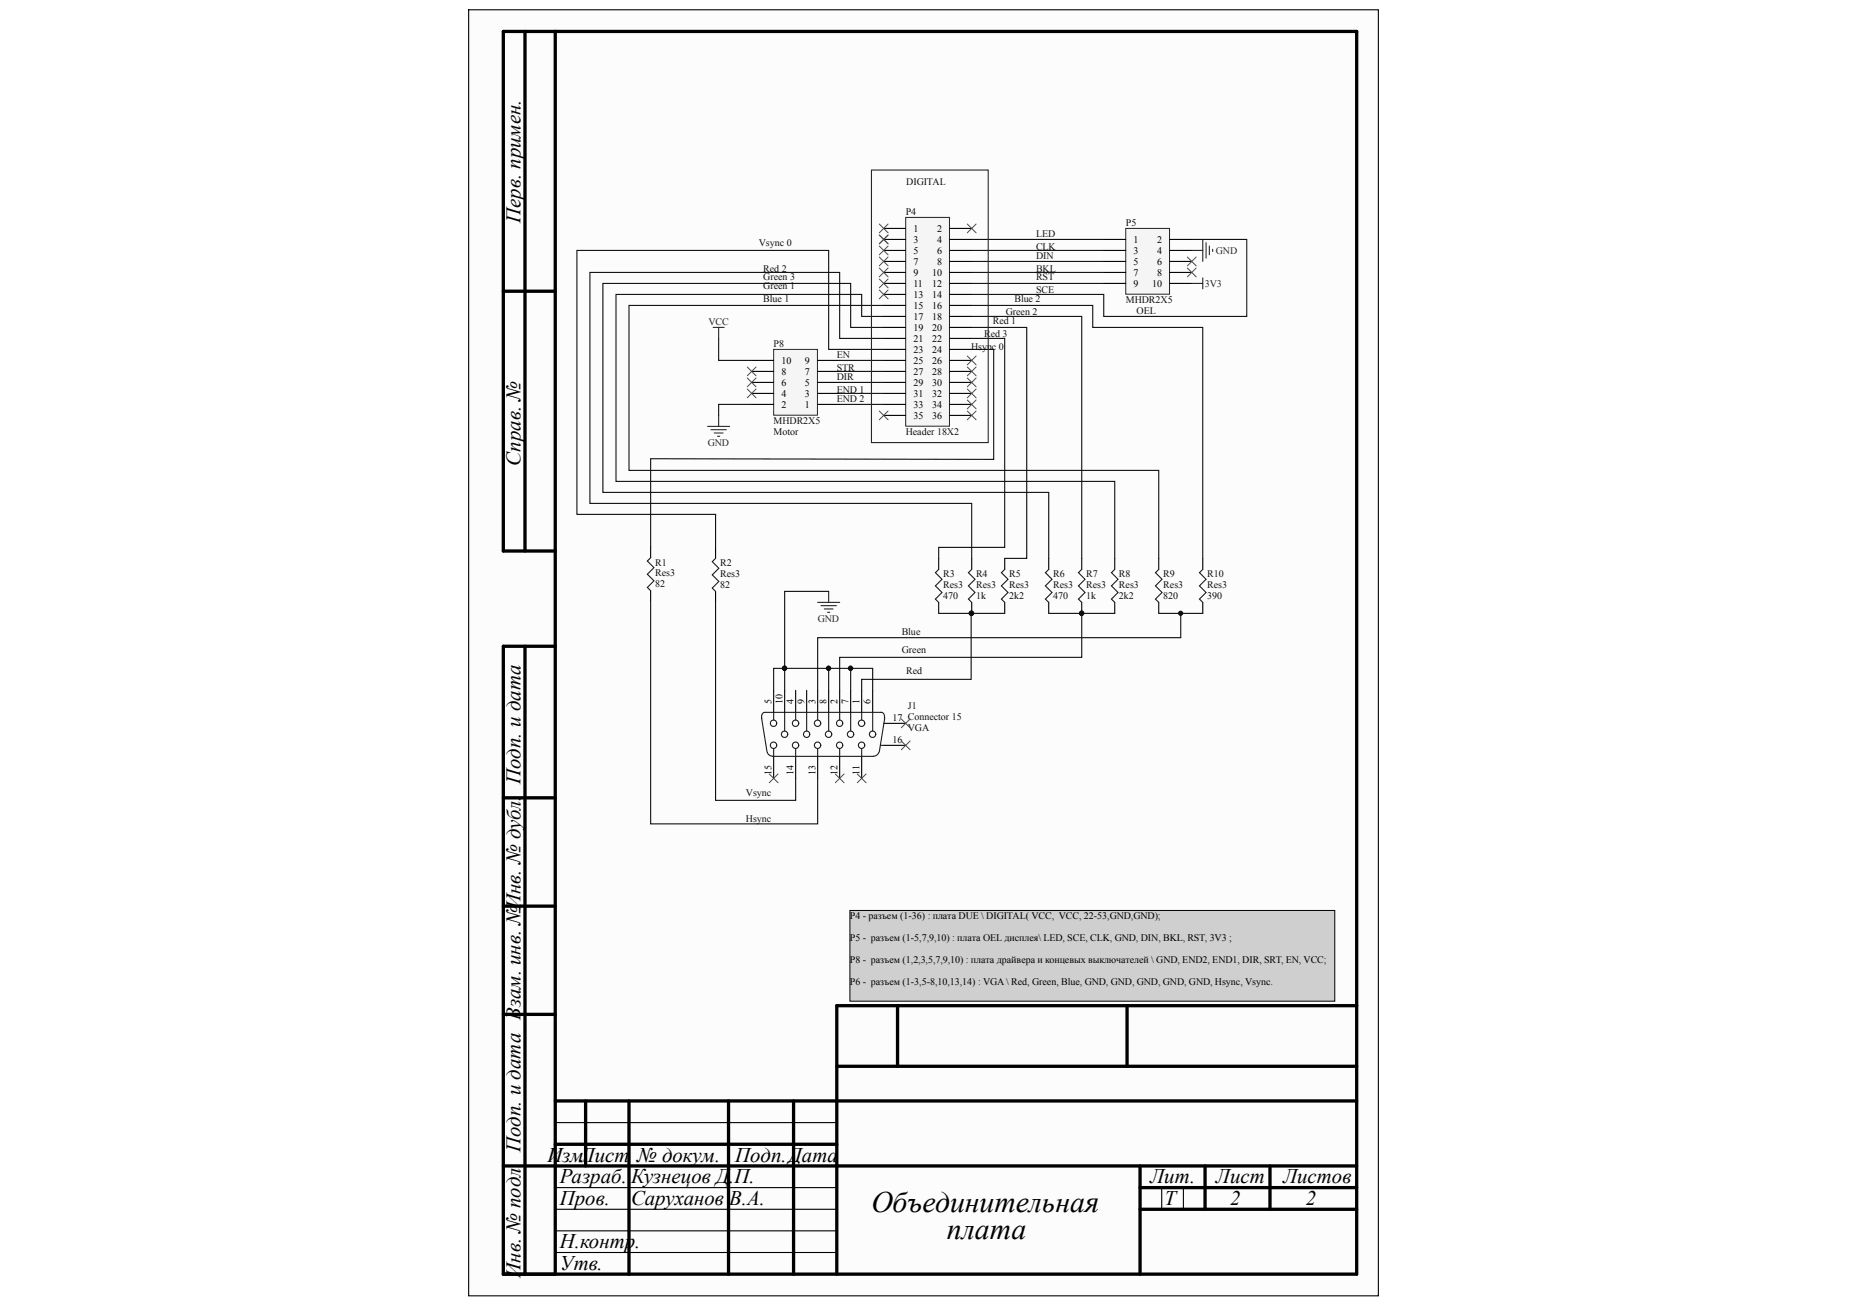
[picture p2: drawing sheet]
<svg xmlns="http://www.w3.org/2000/svg" width="297mm" height="210mm" viewBox="0 0 297 210" stroke-linecap="round" stroke-linejoin="round" font-family="sans-serif">
<path d="M75.2 1.6h146.1v206.3h-146.1z" fill="#fcfcfc"/>
<g fill="none" stroke="#000" stroke-width=".53">
<path d="M84.3 5v83.4M89.2 5v199.5M80.8 46.7h8.4M89.2 88.4h-8.4v-83.4h137v199.5h-137v-100.8h8.4M84.3 103.7v100.8M80.8 128h8.4M80.8 145.4h8.4M80.8 162.8h8.4M89.2 176.7h128.6M94 176.7v10.4M101 176.7v27.8M117 176.7v27.8"/>
<path d="M127.4 176.7v27.8M134.4 171.1h83.4M144.1 161.4v9.7M181 161.4v9.7M217.8 161.4h-83.4v43.1M80.8 187.1h137M89.2 183.6h45.2M183 187.1v17.4M183 194.1h34.8M183 190.6h34.8M193.5 187.1v7M203.9 187.1v7"/>
</g>
<path d="M75.2 1.6h146.1v206.4h-146.1zM89.2 197.5h45.2M89.2 194.1h45.2M89.2 190.6h45.2M89.2 180.2h45.2M186.5 190.6v3.5M190 190.6v3.5M89.2 201h45.2" fill="none" stroke="#000" stroke-width=".18"/>
<path d="M145.4 34.9h7v33.5h-7z" fill="#f5f5f5" stroke="#262626" stroke-width=".16"/>
<g fill="none" stroke="#000" stroke-width=".18">
<path d="M141.9 36.7h3.5M141.9 38.4h3.5M152.5 36.7h3.5M152.5 38.4h3.5M141.9 40.2h3.5M141.9 42h3.5M141.9 43.7h3.5M141.9 45.5h3.5M141.9 47.2h3.5M141.9 49h3.5M141.9 50.8h3.5M141.9 52.5h3.5"/>
<path d="M141.9 54.3h3.5M141.9 56.1h3.5M141.9 57.8h3.5M141.9 59.6h3.5M152.5 40.2h3.5M152.5 42h3.5M152.5 43.7h3.5M152.5 45.5h3.5M152.5 47.2h3.5M152.5 49h3.5M152.5 50.8h3.5M152.5 52.5h3.5"/>
<path d="M152.5 54.3h3.5M152.5 56.1h3.5M152.5 57.8h3.5M152.5 59.6h3.5M141.9 61.4h3.5M141.9 63.1h3.5M141.9 64.9h3.5M141.9 66.7h3.5M152.5 61.4h3.5M152.5 63.1h3.5M152.5 64.9h3.5M152.5 66.7h3.5"/>
<path d="M124.2 110.8v3.5M126 110.8v3.5M127.8 110.8v3.5M129.5 110.8v3.5M131.3 110.8v3.5M133.1 110.8v3.5M134.8 110.8v3.5M136.6 110.8v3.5M138.4 110.8v3.5M140.1 110.8v3.5M141.9 116.1h3.5M141.9 119.6h3.5"/>
<path d="M124.2 121.4v3.5M127.8 121.4v3.5M131.3 121.4v3.5M134.8 121.4v3.5M138.4 121.4v3.5"/>
</g>
<g fill="none" stroke="#1c1c1c" stroke-width=".18">
<path d="M122.3 115.2l.9 5.5M122.8 114.3h18.7M122.9 114.3a.67 .67 0 0 0-.6 1M124.2 114.3v1.3M126 114.3v3M127.8 114.3v1.3M129.5 114.3v3M131.3 114.3v1.3M133.1 114.3v3M134.8 114.3v1.3M136.6 114.3v3M138.4 114.3v1.3"/>
<path d="M140.1 114.3v3M141.4 119.6h.5M141.5 114.3a.65 .65 0 0 1 .5 1M142.1 115.2l-.9 5.5M123.2 120.7a.87 .87 0 0 0 .8 .6M124 121.4h16.3M124.2 120.1v1.3M127.8 120.1v1.3M131.3 120.1v1.3M134.8 120.1v1.3M138.4 120.1v1.3M141.1 120.7a.86 .86 0 0 1-.8 .6"/>
<circle cx="124.2" cy="116.1" r=".51"/>
<circle cx="124.2" cy="119.6" r=".51"/>
<circle cx="126" cy="117.8" r=".51"/>
<circle cx="127.7" cy="116.1" r=".51"/>
<circle cx="127.7" cy="119.6" r=".51"/>
<circle cx="129.5" cy="117.8" r=".51"/>
<circle cx="131.3" cy="116.1" r=".51"/>
<circle cx="131.3" cy="119.6" r=".51"/>
<circle cx="133" cy="117.8" r=".51"/>
<circle cx="134.8" cy="116.1" r=".51"/>
<circle cx="134.8" cy="119.6" r=".51"/>
<circle cx="136.6" cy="117.8" r=".51"/>
<circle cx="138.3" cy="116.1" r=".51"/>
<circle cx="138.3" cy="119.6" r=".51"/>
<circle cx="140.1" cy="117.8" r=".51"/>
</g>
<path d="M124.2 56.1h7.1v10.5h-7.1z" fill="#f5f5f5" stroke="#262626" stroke-width=".16"/>
<path d="M120.7 59.6h3.5M120.7 57.8h3.5M131.3 59.6h3.5M131.3 57.8h3.5M120.7 64.9h3.5M120.7 63.1h3.5M120.7 61.4h3.5M131.3 64.9h3.5M131.3 63.1h3.5M131.3 61.4h3.5" fill="none" stroke="#000" stroke-width=".18"/>
<path d="M180.8 36.7h7v10.5h-7z" fill="#f5f5f5" stroke="#262626" stroke-width=".16"/>
<g fill="none" stroke="#000" stroke-width=".18">
<path d="M177.2 38.4h3.6M187.8 38.4h3.6M177.2 40.2h3.6M177.2 42h3.6M177.2 43.7h3.6M177.2 45.5h3.6M187.8 40.2h3.6M187.8 42h3.6M187.8 43.7h3.6M187.8 45.5h3.6M104.5 87.7v1.8M104.5 94.8v1.8"/>
<path d="M114.9 87.8v1.8M114.9 94.9v1.8M150.7 89.6v1.8M150.7 96.7v1.7M156 89.6v1.8M156 96.7v1.7M161.3 89.6v1.8M161.3 96.7v1.7M168.4 89.6v1.8M168.4 96.7v1.7M173.7 89.6v1.8M173.7 96.7v1.7"/>
<path d="M179 89.6v1.8M179 96.7v1.7M186.1 89.6v1.8M186.1 96.7v1.7M193.1 89.6v1.8M193.1 96.7v1.7"/>
</g>
<g fill="none" stroke="#4c4c4c" stroke-width=".16">
<path d="M141.2 36l1.4 1.4M141.2 37.7l1.4 1.4M141.2 39.5l1.4 1.4M142.6 36l-1.4 1.4M142.6 37.7l-1.4 1.4M142.6 39.5l-1.4 1.4M155.3 36l1.4 1.4M156.7 36l-1.4 1.4M120 58.9l1.4 1.4M121.4 58.9l-1.4 1.4M141.2 46.5l1.4 1.5M141.2 41.2l1.4 1.5"/>
<path d="M141.2 43l1.4 1.4M141.2 44.8l1.4 1.4M142.6 41.2l-1.4 1.5M142.6 43l-1.4 1.4M142.6 44.8l-1.4 1.4M142.6 46.5l-1.4 1.5M155.3 57.1l1.4 1.4M155.3 58.9l1.4 1.4M156.7 57.1l-1.4 1.4M156.7 58.9l-1.4 1.4M190.6 41.2l1.5 1.5M190.6 43l1.5 1.4"/>
<path d="M192.1 41.2l-1.5 1.5M192.1 43l-1.5 1.4M120 60.7l1.4 1.4M120 62.4l1.4 1.4M121.4 60.7l-1.4 1.4M121.4 62.4l-1.4 1.4M141.2 66l1.4 1.4M142.6 66l-1.4 1.4M155.3 60.7l1.4 1.4M155.3 62.4l1.4 1.4M155.3 64.2l1.4 1.4M155.3 66l1.4 1.4"/>
<path d="M156.7 60.7l-1.4 1.4M156.7 62.4l-1.4 1.4M156.7 64.2l-1.4 1.4M156.7 66l-1.4 1.4M144.7 118.9l1.4 1.4M144.7 115.4l1.4 1.4M146.1 118.9l-1.4 1.4M146.1 115.4l-1.4 1.4M123.5 124.2l1.4 1.4M124.9 124.2l-1.4 1.4M134.1 124.2l1.4 1.4M135.5 124.2l-1.4 1.4"/>
<path d="M137.6 124.2l1.5 1.4M139.1 124.2l-1.5 1.4"/>
</g>
<g fill="none" stroke="#262626" stroke-width=".18">
<path d="M139.9 27.3h18.8v43.7h-18.8zM193.1 38.4v3.6M193.6 39v2.4M194.2 39.5v1.4M114.5 52.5h1.8M115.4 52.5v1.8M191.4 40.2h1.7M191.4 45.5h1.7M193.1 44.6v1.8M194.7 40v.4M113.6 68.4h3.6M114.1 69h2.5"/>
<path d="M114.7 69.5h1.4M115.2 70h.4M115.4 66.7v1.7M131.3 96.7h3.5M131.8 97.2h2.5M132.3 97.7h1.5M132.9 98.3h.3M133.1 94.9v1.8"/>
</g>
<g fill="none" stroke="#0e0e0e" stroke-width=".18">
<path d="M156 38.4h21.2M191.4 38.4h8.8v12.4h-23v-3.6h-21.2M115.4 54.3v3.5h5.3M134.8 57.8h7.1M134.8 59.6h7.1M141.9 49h-40.9v26.5h85.1v14.1M141.9 50.8h-3.5v-3.6h-39.5v30.1h80.1v12.3M141.9 52.5h-5.3v-7h-39.8v33.5h71.6v10.6M141.9 54.3h-7.1v-10.6h-40.1v37.1h61.3v8.8M141.9 56.1h-8.8v-15.9h-40.5v42.3h22.3v5.3M156 49h19.5v3.5h17.6v37.1M156 50.8h17.7v38.8"/>
<path d="M156 52.5h8.9v37.1h-3.6M156 54.3h5.3v33.5h-10.6v1.8M156 56.1h3.6v17.6l-55.1-.1v14.1M156 40.2h21.2M156 42h21.2M156 43.7h21.2M156 45.5h21.2M120.7 64.9h-5.3v1.8M134.8 61.4h7.1M134.8 63.1h7.1M134.8 64.9h7.1M104.5 96.7v35.5h26.8v-7.3"/>
<path d="M114.9 96.7v31.7h12.9v-3.5M133.1 94.9h-7.1v12.4M150.7 98.4h10.6M155.9 98.4v10.6h-17.5v1.8M168.4 98.4h10.6M173.7 98.4v7.1h-38.9v5.3M186.1 98.4h7M189.6 98.4v3.9h-58.3v8.5M126 107.3h-1.8v3.5M126 107.3h10.6M126 107.3v3.5M133.1 107.3v3.5"/>
<path d="M136.6 107.3h3.5v3.5M136.6 107.3v3.5"/>
</g>
<path d="M104.5 89.5l-.6 .5 1.1 1.1-1.1 1 1.1 1.1-1.1 1.1 .6 .5M114.9 89.6l-.5 .5 1 1.1-1 1.1 1 1-1 1.1 .5 .5M150.7 91.4l-.5 .5 1 1.1-1 1 1 1.1-1 1 .5 .6M156 91.4l-.5 .5 1 1.1-1 1 1 1.1-1 1 .5 .6M161.3 91.4l-.5 .5 1 1.1-1 1 1 1.1-1 1 .5 .6M168.4 91.4l-.5 .5 1 1.1-1 1 1 1.1-1 1 .5 .6M173.7 91.4l-.5 .5 1 1.1-1 1 1 1.1-1 1 .5 .6M179 91.4l-.5 .5 1 1.1-1 1 1 1.1-1 1 .5 .6M186.1 91.4l-.6 .5 1.1 1.1-1.1 1 1.1 1.1-1.1 1 .6 .6M193.1 91.4l-.5 .5 1 1.1-1 1 1 1.1-1 1 .5 .6" fill="none" stroke="#1c1c1c" stroke-width=".18"/>
<g fill="#0e0e0e" stroke="#0e0e0e" stroke-width=".16">
<circle cx="136.6" cy="107.2" r=".34"/>
<circle cx="133" cy="107.2" r=".34"/>
<circle cx="173.7" cy="98.4" r=".34"/>
<circle cx="156" cy="98.4" r=".34"/>
<circle cx="126" cy="107.2" r=".34"/>
<circle cx="155.9" cy="98.4" r=".33"/>
<circle cx="189.6" cy="98.4" r=".34"/>
</g>
<path d="M136.5 146.1h77.8v14.6h-77.8z" fill="#cfcfcf" stroke="#000" stroke-width=".16"/>
<g font-size="4.8">
<text x="139.9" y="194.4">Объединительная</text>
<text x="152" y="198.9">плата</text>
</g>
<g font-size="3.3">
<text x="83.6" y="35.8" transform="rotate(-90 83.6 35.8)">Перв. примен.</text>
<text x="83.6" y="74.7" transform="rotate(-90 83.6 74.7)">Справ. №</text>
<text x="83.6" y="125.8" transform="rotate(-90 83.6 125.8)">Подп. и дата</text>
<text x="83.6" y="184.8" transform="rotate(-90 83.6 184.8)">Подп. и дата Взам. инв. №Инв. № дубл.</text>
<text x="87.9" y="186.4">ИзмЛист</text>
<text x="89.9" y="189.9">Разраб.</text>
<text x="93.7" y="186.4">.</text>
<text x="101.3" y="189.9">Кузнецов Д</text>
<text x="102.3" y="186.4">№ докум.</text>
<text x="117.1" y="189.9">.</text>
<text x="117.9" y="189.9">П.</text>
<text x="118" y="186.4">Подп.Дата</text>
<text x="184.7" y="189.9">Лит.</text>
<text x="195.2" y="189.9">Лист</text>
<text x="206" y="189.9">Листов</text>
<text x="89.9" y="193.3">Пров.</text>
<text x="101.3" y="193.3">Саруханов</text>
<text x="117.1" y="193.3">В.А.</text>
<text x="187" y="193.3">Т</text>
<text x="197.5" y="193.3">2</text>
<text x="209.7" y="193.3">2</text>
<text x="89.9" y="203.8">Утв.</text>
<text x="89.9" y="200.3">Н.контр.</text>
<text x="83.6" y="205.1" transform="rotate(-90 83.6 205.1)">Инв. № подл.</text>
</g>
<g font-size="1.6" fill="#0e0e0e">
<text x="145.5" y="29.7">DIGITAL</text>
<text x="145.4" y="34.6">P4</text>
<text x="180.8" y="36.3">P5</text>
<text x="180.8" y="48.7">MHDR2X5</text>
<text x="182.5" y="50.4">OEL</text>
<text x="124.2" y="55.7">P8</text>
<text x="155.9" y="56.1">Hsync</text>
<text x="160.4" y="56.1">0</text>
<text x="124.2" y="69.8">Motor</text>
<text x="124.2" y="68.1">MHDR2X5</text>
<text x="145.4" y="69.8">Header 18X2</text>
<text x="105.2" y="94.3">82</text>
<text x="105.2" y="90.8">R1</text>
<text x="105.2" y="92.5">Res3</text>
<text x="115.6" y="94.4">82</text>
<text x="115.6" y="90.8">R2</text>
<text x="115.6" y="92.6">Res3</text>
<text x="151.4" y="92.6">R3</text>
<text x="151.4" y="94.4">Res3</text>
<text x="156.7" y="92.6">R4</text>
<text x="156.7" y="94.4">Res3</text>
<text x="162" y="92.6">R5</text>
<text x="162" y="94.4">Res3</text>
<text x="169.1" y="92.6">R6</text>
<text x="169.1" y="94.4">Res3</text>
<text x="174.4" y="92.6">R7</text>
<text x="174.4" y="94.4">Res3</text>
<text x="179.7" y="92.6">R8</text>
<text x="179.7" y="94.4">Res3</text>
<text x="186.8" y="92.6">R9</text>
<text x="186.8" y="94.4">Res3</text>
<text x="193.8" y="92.6">R10</text>
<text x="193.8" y="94.4">Res3</text>
<text x="151.4" y="96.1">470</text>
<text x="156.7" y="96.1">1k</text>
<text x="162" y="96.1">2k2</text>
<text x="169.1" y="96.1">470</text>
<text x="174.4" y="96.1">1k</text>
<text x="179.7" y="96.1">2k2</text>
<text x="186.8" y="96.1">820</text>
<text x="193.8" y="96.1">390</text>
<text x="145.8" y="113.8">J1</text>
<text x="145.8" y="117.3">VGA</text>
<text x="119.8" y="131.9">Hsync</text>
</g>
<g font-size="1.6" fill="#111">
<text x="121.8" y="39.5">Vsync 0</text>
<text x="166.4" y="38.1">LED</text>
<text x="166.4" y="40.1">CLK</text>
<text x="166.4" y="41.5">DIN</text>
<text x="122.6" y="46.4">Green 1</text>
<text x="122.6" y="45">Green 3</text>
<text x="122.6" y="43.6">Red 2</text>
<text x="166.4" y="43.6">BKL</text>
<text x="166.4" y="45">RST</text>
<text x="166.4" y="47.1">SCE</text>
<text x="122.6" y="48.5">Blue 1</text>
<text x="159.4" y="52">Red 1</text>
<text x="161.5" y="50.6">Green 2</text>
<text x="162.9" y="48.5">Blue 2</text>
<text x="134.3" y="57.5">EN</text>
<text x="134.3" y="59.6">STR</text>
<text x="158" y="54">Red 3</text>
<text x="134.3" y="61">DIR</text>
<text x="134.3" y="63.1">END 1</text>
<text x="134.3" y="64.5">END 2</text>
<text x="144.8" y="102">Blue</text>
<text x="144.8" y="104.8">Green</text>
<text x="145.5" y="108.2">Red</text>
<text x="119.8" y="127.7">Vsync</text>
</g>
<g font-size="1.6">
<text x="146.7" y="37.2">1</text>
<text x="146.7" y="39">3</text>
<text x="146.7" y="40.7">5</text>
<text x="150.5" y="37.2">2</text>
<text x="150.5" y="39">4</text>
<text x="150.5" y="40.7">6</text>
<text x="182" y="39">1</text>
<text x="182" y="40.7">3</text>
<text x="185.8" y="39">2</text>
<text x="185.8" y="40.7">4</text>
<text x="146.7" y="42.5">7</text>
<text x="146.7" y="44.3">9</text>
<text x="146.7" y="46">11</text>
<text x="146.7" y="47.8">13</text>
<text x="149.7" y="44.3">10</text>
<text x="149.7" y="46">12</text>
<text x="149.7" y="47.8">14</text>
<text x="150.5" y="42.5">8</text>
<text x="182" y="42.5">5</text>
<text x="182" y="44.3">7</text>
<text x="182" y="46">9</text>
<text x="185" y="46">10</text>
<text x="185.8" y="42.5">6</text>
<text x="185.8" y="44.3">8</text>
<text x="146.7" y="49.6">15</text>
<text x="146.7" y="51.3">17</text>
<text x="146.7" y="53.1">19</text>
<text x="149.7" y="49.6">16</text>
<text x="149.7" y="51.3">18</text>
<text x="149.7" y="53.1">20</text>
<text x="125.5" y="58.4">10</text>
<text x="129.2" y="58.4">9</text>
<text x="146.7" y="54.8">21</text>
<text x="146.7" y="56.6">23</text>
<text x="146.7" y="58.4">25</text>
<text x="149.7" y="54.8">22</text>
<text x="149.7" y="56.6">24</text>
<text x="149.7" y="58.4">26</text>
<text x="125.5" y="65.5">2</text>
<text x="125.5" y="63.7">4</text>
<text x="125.5" y="61.9">6</text>
<text x="125.5" y="60.1">8</text>
<text x="129.2" y="65.5">1</text>
<text x="129.2" y="63.7">3</text>
<text x="129.2" y="61.9">5</text>
<text x="129.2" y="60.1">7</text>
<text x="146.7" y="60.1">27</text>
<text x="146.7" y="61.9">29</text>
<text x="146.7" y="63.7">31</text>
<text x="146.7" y="65.5">33</text>
<text x="149.7" y="60.1">28</text>
<text x="149.7" y="61.9">30</text>
<text x="149.7" y="63.7">32</text>
<text x="149.7" y="65.5">34</text>
<text x="146.7" y="67.2">35</text>
<text x="149.7" y="67.2">36</text>
<text x="123.9" y="112.9" transform="rotate(-90 123.9 112.9)">5</text>
<text x="125.6" y="112.9" transform="rotate(-90 125.6 112.9)">10</text>
<text x="127.4" y="112.9" transform="rotate(-90 127.4 112.9)">4</text>
<text x="129.1" y="112.9" transform="rotate(-90 129.1 112.9)">9</text>
<text x="130.9" y="112.9" transform="rotate(-90 130.9 112.9)">3</text>
<text x="132.7" y="112.9" transform="rotate(-90 132.7 112.9)">8</text>
<text x="134.5" y="112.9" transform="rotate(-90 134.5 112.9)">2</text>
<text x="136.3" y="112.9" transform="rotate(-90 136.3 112.9)">7</text>
<text x="138" y="112.9" transform="rotate(-90 138 112.9)">1</text>
<text x="139.8" y="112.9" transform="rotate(-90 139.8 112.9)">6</text>
<text x="143.3" y="115.7">17 Connector 15</text>
<text x="143.3" y="119.3">16</text>
<text x="123.9" y="124.4" transform="rotate(-90 123.9 124.4)">15</text>
<text x="127.4" y="124.4" transform="rotate(-90 127.4 124.4)">14</text>
<text x="130.9" y="124.4" transform="rotate(-90 130.9 124.4)">13</text>
<text x="134.5" y="124.4" transform="rotate(-90 134.5 124.4)">12</text>
<text x="138" y="124.3" transform="rotate(-90 138 124.3)">11</text>
<text x="136.5" y="147.5">Р4 - разъем (1-36) : плата DUE \ DIGITAL( VCC, VCC, 22-53,GND,GND);</text>
<text x="136.5" y="151.1">Р5 - разъем (1-5,7,9,10) : плата OEL дисплея\ LED, SCE, CLK, GND, DIN, BKL, RST, 3V3 ;</text>
<text x="136.5" y="154.6">Р8 - разъем (1,2,3,5,7,9,10) : плата драйвера и концевых выключателей \ GND, END2, END1, DIR, SRT, EN, VCC;</text>
<text x="136.5" y="158.1">Р6 - разъем (1-3,5-8,10,13,14) : VGA \ Red, Green, Blue, GND, GND, GND, GND, GND, Hsync, Vsync.</text>
</g>
<g font-size="1.6" fill="#262626">
<text x="195.2" y="40.7">GND</text>
<text x="193.4" y="46">3V3</text>
<text x="113.8" y="52.2">VCC</text>
<text x="113.6" y="71.6">GND</text>
<text x="131.3" y="99.9">GND</text>
</g>
</svg>
